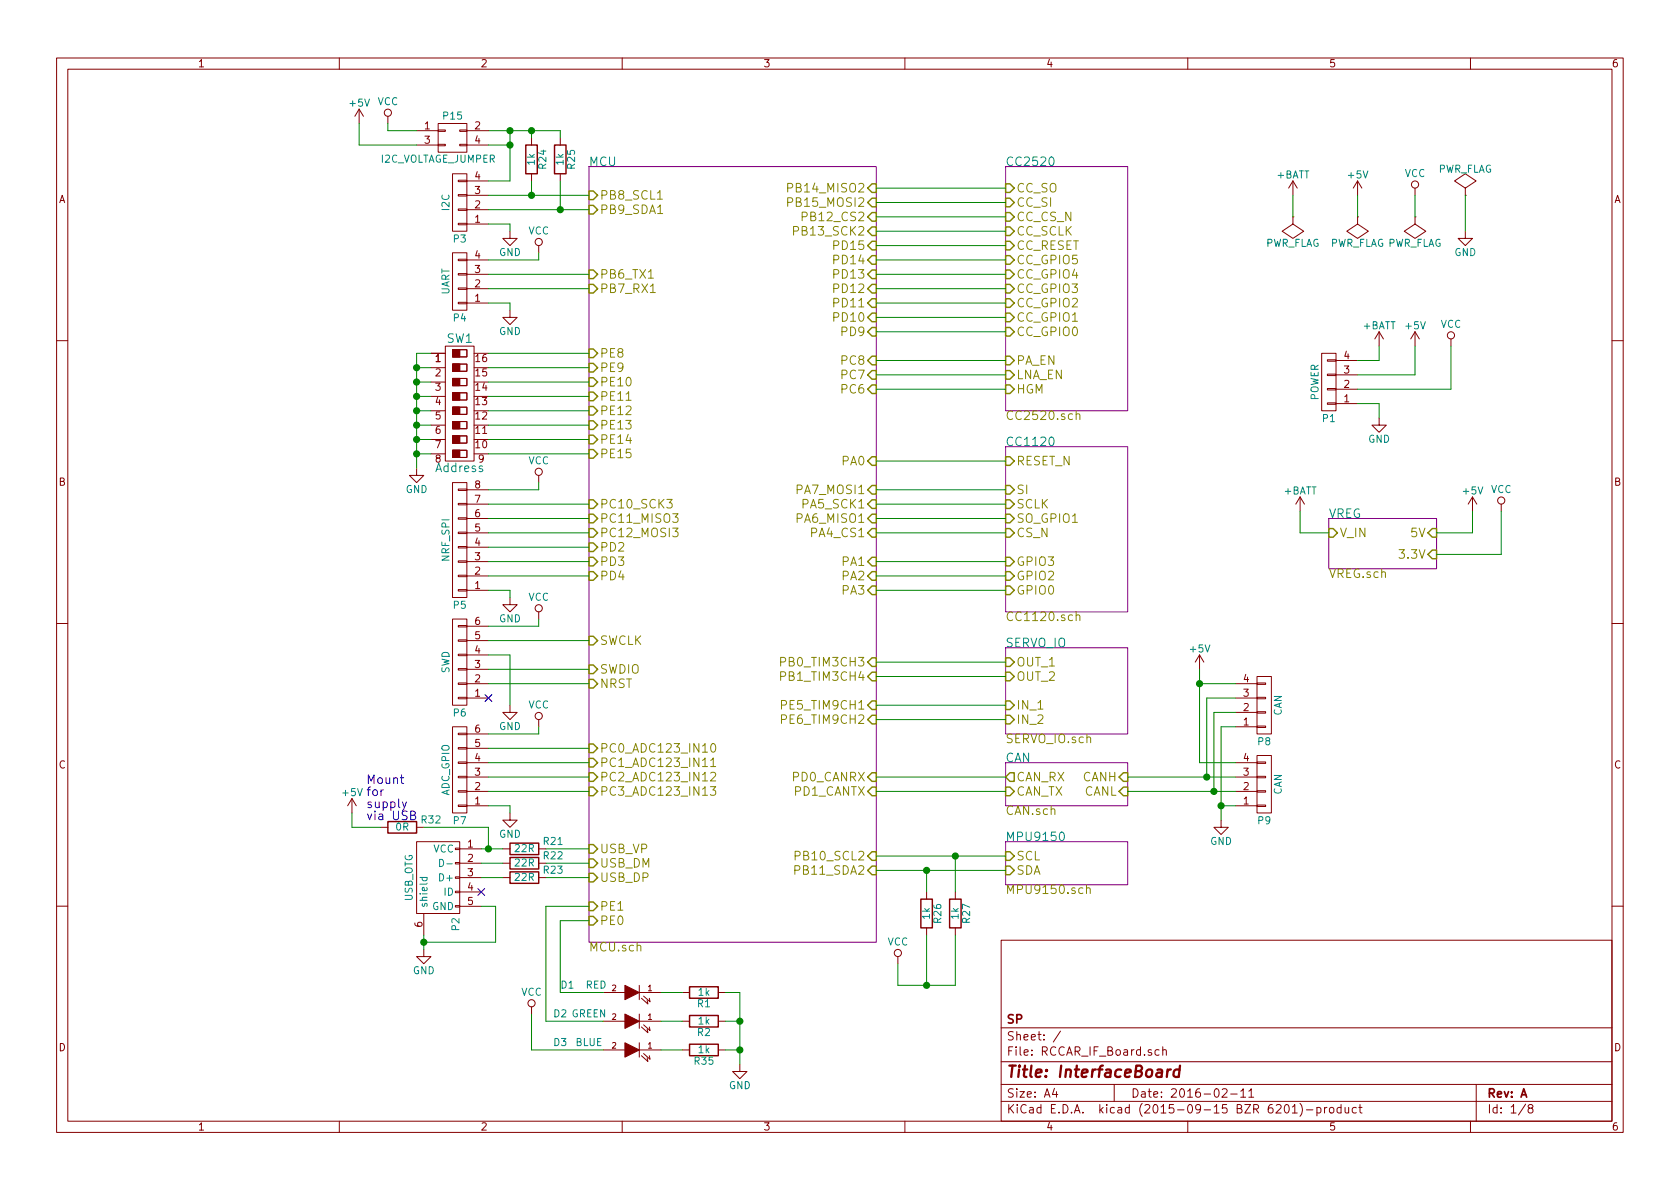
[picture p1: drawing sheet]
<svg xmlns="http://www.w3.org/2000/svg" width="297mm" height="210mm" viewBox="0 0 297 210" stroke-linecap="round" stroke-linejoin="round" font-family="sans-serif">
<g fill="none" stroke="#840000" stroke-width=".18">
<path d="M10 10.3h277v189.9h-277zM12 12.2h273v186.1h-273zM60 10.3v1.9M63.5 19.3l-.8 1.3M63.5 19.3v2.5M63.5 19.3l.8 1.3M110 10.3v1.9M160 10.3v1.9M210 10.3v1.9M260 10.3v1.9M68.6 20.6v1.2M73.7 23.1h3.8"/>
<path d="M73.7 25.6h3.8M77.5 25.5h1.2v.3h-1.2zM77.5 23h1.2v.2h-1.2zM77.5 21.8h5v5.1h-5zM80 30.7h2.5v10.2h-2.5zM81 31.9h1.5v.2h-1.5zM81 34.4h1.5v.3h-1.5zM81 37h1.5v.2h-1.5zM81 39.5h1.5v.2h-1.5zM81.3 25.5h1.2v.3h-1.2zM81.3 23h1.2v.2h-1.2zM82.5 39.6h3.9"/>
<path d="M82.5 37.1h3.9M82.5 34.5h3.9M82.5 32h3.9M82.5 23.1h3.9M82.5 25.6h3.9M94 24.4v1.2M94 30.7v1.3M99.1 24.4v1.2M99.1 30.7v1.3M228.6 38.3h.1M228.6 38.3v1.3l1.9 1.3-1.9 1.3-1.9-1.3 1.9-1.3M228.6 32l-.8 1.3"/>
<path d="M228.6 32v2.5M228.6 32l.8 1.3M240 38.3h.1M240 38.3v1.3l1.9 1.3-1.9 1.3-1.9-1.3 1.9-1.3M240 32l-.7 1.3M240 32v2.5M240 32l.8 1.3M250.2 38.3h.1M250.2 38.3v1.3l1.9 1.3-1.9 1.3-1.9-1.3 1.9-1.3M250.2 33.3v1.2M259.1 34.5h.1M259.1 33.3l1.9-1.3-1.9-1.3-1.9 1.3 1.9 1.3v1.2"/>
<path d="M80 44.7h2.5v10.2h-2.5zM81 45.8h1.5v.3h-1.5zM81 48.4h1.5v.2h-1.5zM81 50.9h1.5v.3h-1.5zM81 53.5h1.5v.2h-1.5zM82.5 53.6h3.9M82.5 51h3.9M82.5 48.5h3.9M82.5 46h3.9M90.2 54.9v1.2h1.2l-1.2 1.3-1.3-1.3h1.3M90.2 40.9v1.3h1.2l-1.2 1.2-1.3-1.2h1.3M95.2 43.4v1.3"/>
<path d="M243.8 58.7l-.7 1.2M243.8 58.7v2.5M243.8 58.7l.8 1.2M250.2 58.7l-.8 1.2M250.2 58.7v2.5M250.2 58.7l.8 1.2M256.5 59.9v1.3M259.1 40.9v1.3h1.2l-1.2 1.2-1.3-1.2h1.3M10 60.2h2M76.2 62.5h2.5M76.2 65h2.5M76.2 67.6h2.5"/>
<path d="M76.2 70.1h2.5M76.2 72.6h2.5M76.2 75.2h2.5M76.2 77.7h2.5M78.7 61.2h5.1v20.3h-5.1zM80 61.8h2.5v1.3h-2.5zM80 64.4h2.5v1.3h-2.5zM80 66.9h2.5v1.3h-2.5zM80 69.5h2.5v1.2h-2.5zM80 72h2.5v1.3h-2.5zM80 74.5h2.5v1.3h-2.5zM80 77.1h2.5v1.3h-2.5z"/>
<path d="M80 79.6h2.5v1.3h-2.5zM233.7 62.5h2.5v10.1h-2.5zM234.7 63.6h1.5v.3h-1.5zM234.7 66.2h1.5v.2h-1.5zM234.7 68.7h1.5v.3h-1.5zM234.7 71.2h1.5v.3h-1.5zM236.2 71.4h3.8M236.2 68.8h3.8M236.2 66.3h3.8M236.2 63.7h3.8M243.8 73.9v1.3h1.3l-1.3 1.2-1.2-1.2h1.2M285 60.2h2"/>
<path d="M73.7 82.8v1.3h1.2l-1.2 1.2-1.3-1.2h1.3M76.2 80.3h2.5M80 85.3h2.5v20.4h-2.5zM81 86.5h1.5v.2h-1.5zM81 89h1.5v.3h-1.5zM81 91.6h1.5v.2h-1.5zM81 94.1h1.5v.3h-1.5zM81 96.6h1.5v.3h-1.5zM81 99.2h1.5v.2h-1.5zM82.5 99.3h3.9M82.5 96.8h3.9M82.5 94.2h3.9"/>
<path d="M82.5 91.7h3.9M82.5 89.1h3.9M82.5 86.6h3.9M83.8 80.3h2.6M95.2 84.1v1.2M229.9 87.9l-.8 1.2M229.9 87.9v2.5M229.9 87.9l.7 1.2M260.3 87.9l-.7 1.2M260.3 87.9v2.5M260.3 87.9l.8 1.2M265.4 89.1v1.3"/>
<path d="M10 110.3h2M80 109.5h2.5v15.2h-2.5zM81 101.7h1.5v.3h-1.5zM81 104.3h1.5v.2h-1.5zM81 110.6h1.5v.3h-1.5zM81 113.2h1.5v.2h-1.5zM81 115.7h1.5v.2h-1.5zM81 118.2h1.5v.3h-1.5zM82.5 104.4h3.9M82.5 101.8h3.9M82.5 118.4h3.9M82.5 115.8h3.9"/>
<path d="M82.5 113.3h3.9M82.5 110.7h3.9M90.2 105.7v1.2h1.2l-1.2 1.3-1.3-1.3h1.3M95.2 108.2v1.3M212.1 115.8l-.8 1.3M212.1 115.8v2.6M212.1 115.8l.8 1.3M222.2 119.6h2.6v10.2h-2.6zM285 110.3h2M80 128.5h2.5v15.3h-2.5zM81 120.8h1.5v.2h-1.5zM81 123.3h1.5v.3h-1.5z"/>
<path d="M81 129.7h1.5v.2h-1.5zM81 132.2h1.5v.3h-1.5zM81 134.7h1.5v.3h-1.5zM81 137.3h1.5v.2h-1.5zM81 139.8h1.5v.3h-1.5zM82.5 123.4h3.9M82.5 120.9h3.9M82.5 139.9h3.9M82.5 137.4h3.9M82.5 134.9h3.9M82.5 132.3h3.9M82.5 129.8h3.9"/>
<path d="M90.2 124.7v1.3h1.2l-1.2 1.2-1.3-1.2h1.3M95.2 127.2v1.3M218.4 123.4h3.8M218.4 120.9h3.8M218.4 139.9h3.8M218.4 137.4h3.8M218.4 134.9h3.8M218.4 128.5h3.8M218.4 126h3.8M222.2 134.7h1.6v.3h-1.6zM222.2 137.3h1.6v.2h-1.6zM222.2 139.8h1.6v.3h-1.6z"/>
<path d="M222.2 133.6h2.6v10.2h-2.6zM222.2 120.8h1.6v.2h-1.6zM222.2 123.3h1.6v.3h-1.6zM222.2 125.9h1.6v.2h-1.6zM222.2 128.4h1.6v.2h-1.6zM62.2 141.2l-.7 1.3M62.2 141.2v2.6M62.2 141.2l.8 1.3M67.3 146.3h1.3M73.7 148.8h7.6v12.7h-7.6zM73.7 146.3h1.2M80.5 150h.8v.2h-.8z"/>
<path d="M80.5 152.5h.8v.3h-.8zM80.5 155.1h.8v.2h-.8zM80.5 157.6h.8v.3h-.8zM81 142.4h1.5v.2h-1.5zM81.3 150.1h3.8M81.3 152.6h3.8M81.3 155.2h3.8M81.3 157.7h3.8M82.5 142.5h3.9M88.9 150.1h1.3M88.9 152.6h1.3M88.9 155.2h1.3"/>
<path d="M90.2 143.8v1.2h1.2l-1.2 1.3-1.3-1.3h1.3M95.2 150.1h1.3M95.2 152.6h1.3M95.2 155.2h1.3M163.8 157.7v1.3M168.9 157.7v1.3M215.9 145v1.3h1.3l-1.3 1.3-1.3-1.3h1.3M218.4 142.5h3.8M222.2 142.4h1.6v.2h-1.6zM10 160.2h2M74.9 167.9v1.3h1.3l-1.3 1.2-1.2-1.2h1.2M74.9 161.5v3.8"/>
<path d="M80.5 160.1h.8v.3h-.8zM81.3 160.3h3.8M94 178v1.3M106.7 175.5h3.8M113 174.2v2.6M113 179.3v2.6M113 175.5h3.8M113.4 176.5l1.2 1-.2-.6M113.8 176.1l1.1 1.1-.1-.7M120.6 175.5h1.3M127 175.5h1.3M158.7 169.2v1.2"/>
<path d="M163.8 164.1v1.2M168.9 164.1v1.2M177 166.3h108v32h-108zM285 160.2h2M60 198.3v1.9M106.7 180.6h3.8M106.7 185.7h3.8M110 198.3v1.9M113 184.4v2.5M113 180.6h3.8M113 185.7h3.8M113.4 181.6l1.2 1-.2-.6"/>
<path d="M113.4 186.7l1.2 1-.2-.6M113.8 181.2l1.1 1-.1-.6M113.8 186.3l1.1 1-.1-.6M120.6 180.6h1.3M120.6 185.7h1.3M127 180.6h1.3M127 185.7h1.3M130.8 188.2v1.3h-1.3l1.3 1.2 1.3-1.2h-1.3M160 198.3v1.9M177 194.8h108M177 191.8h108M177 187.8h108"/>
<path d="M177 181.8h108M186.4 192.5l-.3 1h.9M186.8 193v1M187.5 182.3l-1.3 2M197 191.8v3M204.9 185.7l-.4-.1-.3 .3 .1 .6 .2 .1 .4-.1M205.6 185.7l.2-.1 .4 .1v.9M205.6 185.1v1.5M210 198.3v1.9M216.1 192.7l.2-.2h.4l.3 .5-1 1h1M217.6 193.5h1.1M219.4 193l.4-.5v1.5"/>
<path d="M219.4 194h.8M220.8 193l.4-.5v1.5M220.8 194h.9M227.2 195.5l.2-.2a.81 .81 0 0 1 .6 .6 .81 .81 0 0 1-.3 .8l-.1 .1a.79 .79 0 0 1-.4-1.3zM228.5 195.8l.4-.5v1.5M228.5 196.8h.9M229.8 195.1a1.71 1.71 0 0 1 0 2.3M231 196.3h1.1M232.8 195.9l.5-.1 .3 .3-.2 .6h-.6M232.8 195.8v1.5M234.2 195.8v1M234.6 195.8l-.4 .3"/>
<path d="M235.1 196l.2-.2 .5 .2v.5l-.1 .2-.4 .1-.2-.1zM237.1 195.9l-.4-.1-.3 .3 .1 .6 .2 .1 .4-.1M237.1 195.3v1.5M237.8 195.8l.1 .9 .4 .1 .2-.1M238.5 195.8v1M239.8 195.9l-.4-.1-.3 .3 .1 .6 .2 .1 .4-.1M240.3 195.8h.5M240.5 195.3v1.3l.3 .2M260 198.3v1.9M261 191.8v6.5M269.7 195.2l-1.2 2M270.5 196l-.3-.3 .1-.2 .2-.2 .4 .1 .1 .2v.2l-.7 .2a.48 .48 0 0 0 0 .7l.2 .1 .5-.1a.48 .48 0 0 0-.2-.7"/>
<circle cx="68.6" cy="19.9" r=".63"/>
<circle cx="250.2" cy="32.6" r=".63"/>
<circle cx="95.2" cy="42.8" r=".63"/>
<circle cx="256.5" cy="59.3" r=".63"/>
<circle cx="95.2" cy="83.4" r=".63"/>
<circle cx="265.4" cy="88.5" r=".63"/>
<circle cx="95.2" cy="107.6" r=".63"/>
<circle cx="95.2" cy="126.6" r=".63"/>
<circle cx="94" cy="177.4" r=".63"/>
<circle cx="158.7" cy="168.5" r=".63"/>
</g>
<path d="M206.5 189.1l-.2 1.3M207 189.1a.54 .54 0 0 0-.6 .4M208.6 189.2a.7 .7 0 0 0-1.1 .3v.8l.3 .1 .6-.1M208.6 188.4l-.2 2" fill="none" stroke="#840000" stroke-width=".41"/>
<path d="M104.1 29.5h50.8v137.1h-50.8zM177.8 29.5h21.6v43.1h-21.6zM177.8 79h21.6v29.2h-21.6zM234.9 91.7h19.1v8.9h-19.1zM177.8 114.5h21.6v15.3h-21.6zM177.8 134.9h21.6v7.6h-21.6zM177.8 148.8h21.6v7.7h-21.6z" fill="none" stroke="#840084" stroke-width=".18"/>
<g fill="none" stroke="#848400" stroke-width=".25">
<path d="M104.1 33.8h.8l.8 .7-.8 .8h-.8zM104.1 36.3h.8l.8 .8-.8 .7h-.8zM154.2 32.5h.7v1.5h-.7l-.8-.7zM154.2 35h.7v1.6h-.7l-.8-.8zM154.2 37.6h.7v1.5h-.7l-.8-.8zM177.8 32.5h.8l.7 .8-.7 .7h-.8zM177.8 35h.8l.7 .8-.7 .8h-.8zM177.8 37.6h.8l.7 .7-.7 .8h-.8zM104.1 47.7h.8l.8 .8-.8 .8h-.8zM104.1 50.3h.8l.8 .7-.8 .8h-.8zM153.4 51l.8-.7h.7v1.5h-.7zM153.4 48.5l.8-.8h.7v1.6h-.7z"/>
<path d="M153.4 46l.8-.8h.7v1.5h-.7zM154.2 40.1h.7v1.6h-.7l-.8-.8zM154.2 57.9h.7v1.5h-.7l-.8-.7zM154.2 55.4h.7v1.5h-.7l-.8-.8zM154.2 52.8h.7v1.6h-.7l-.8-.8zM154.2 42.7h.7v1.5h-.7l-.8-.8zM177.8 40.1h.8l.7 .8-.7 .8h-.8zM177.8 45.2h.8l.7 .8-.7 .7h-.8zM177.8 47.7h.8l.7 .8-.7 .8h-.8zM177.8 50.3h.8l.7 .7-.7 .8h-.8zM177.8 52.8h.8l.7 .8-.7 .8h-.8zM177.8 55.4h.8l.7 .7-.7 .8h-.8z"/>
<path d="M177.8 57.9h.8l.7 .8-.7 .7h-.8zM177.8 42.7h.8l.7 .7-.7 .8h-.8zM104.1 61.7h.8l.8 .8-.8 .7h-.8zM104.1 64.3h.8l.8 .7-.8 .8h-.8zM104.1 66.8h.8l.8 .8-.8 .7h-.8zM104.1 69.3h.8l.8 .8-.8 .8h-.8zM104.1 71.9h.8l.8 .7-.8 .8h-.8zM104.1 74.4h.8l.8 .8-.8 .7h-.8zM104.1 77h.8l.8 .7-.8 .8h-.8zM104.1 79.5h.8l.8 .8-.8 .7h-.8zM153.4 68.8l.8-.7h.7v1.5h-.7zM153.4 66.3l.8-.8h.7v1.6h-.7z"/>
<path d="M154.2 63h.7v1.5h-.7l-.8-.8zM177.8 63h.8l.7 .7-.7 .8h-.8zM177.8 65.5h.8l.7 .8-.7 .8h-.8zM177.8 68.1h.8l.7 .7-.7 .8h-.8zM104.1 88.4h.8l.8 .7-.8 .8h-.8zM104.1 90.9h.8l.8 .8-.8 .8h-.8zM104.1 93.5h.8l.8 .7-.8 .8h-.8zM104.1 96h.8l.8 .8-.8 .7h-.8zM104.1 98.5h.8l.8 .8-.8 .8h-.8zM154.2 80.8h.7v1.5h-.7l-.8-.8zM154.2 98.5h.7v1.6h-.7l-.8-.8zM154.2 93.5h.7v1.5h-.7l-.8-.8z"/>
<path d="M154.2 88.4h.7v1.5h-.7l-.8-.8zM154.2 90.9h.7v1.6h-.7l-.8-.8zM154.2 85.8h.7v1.6h-.7l-.8-.8zM177.8 80.8h.8l.7 .7-.7 .8h-.8zM177.8 98.5h.8l.7 .8-.7 .8h-.8zM177.8 85.8h.8l.7 .8-.7 .8h-.8zM177.8 88.4h.8l.7 .7-.7 .8h-.8zM177.8 90.9h.8l.7 .8-.7 .8h-.8zM177.8 93.5h.8l.7 .7-.7 .8h-.8zM234.9 93.5h.8l.8 .7-.8 .8h-.8zM253.2 93.5h.8v1.5h-.8l-.7-.8zM253.2 97.3h.8v1.5h-.8l-.7-.8z"/>
<path d="M104.1 117.6h.8l.8 .8-.8 .7h-.8zM104.1 112.5h.8l.8 .8-.8 .7h-.8zM104.1 101.1h.8l.8 .7-.8 .8h-.8zM154.2 101.1h.7v1.5h-.7l-.8-.8zM154.2 103.6h.7v1.6h-.7l-.8-.8zM154.2 116.3h.7v1.6h-.7l-.8-.8zM154.2 118.9h.7v1.5h-.7l-.8-.8zM177.8 101.1h.8l.7 .7-.7 .8h-.8zM177.8 103.6h.8l.7 .8-.7 .8h-.8zM177.8 116.3h.8l.7 .8-.7 .8h-.8zM177.8 118.9h.8l.7 .7-.7 .8h-.8zM104.1 120.1h.8l.8 .8-.8 .8h-.8z"/>
<path d="M104.1 131.6h.8l.8 .7-.8 .8h-.8zM104.1 134.1h.8l.8 .8-.8 .7h-.8zM104.1 136.6h.8l.8 .8-.8 .8h-.8zM104.1 139.2h.8l.8 .7-.8 .8h-.8zM154.2 136.6h.7v1.6h-.7l-.8-.8zM154.2 139.2h.7v1.5h-.7l-.8-.8zM154.2 123.9h.7v1.6h-.7l-.8-.8zM154.2 126.5h.7v1.5h-.7l-.8-.8zM177.8 123.9h.8l.7 .8-.7 .8h-.8zM177.8 126.5h.8l.7 .7-.7 .8h-.8zM177.8 139.2h.8l.7 .7-.7 .8h-.8zM178.6 136.6h.7v1.6h-.7l-.8-.8z"/>
<path d="M198.6 136.6h.8v1.6h-.8l-.7-.8zM198.6 139.2h.8v1.5h-.8l-.7-.8zM104.1 149.3h.8l.8 .8-.8 .8h-.8zM104.1 151.9h.8l.8 .7-.8 .8h-.8zM104.1 154.4h.8l.8 .8-.8 .8h-.8zM104.1 159.5h.8l.8 .8-.8 .7h-.8zM154.2 150.6h.7v1.5h-.7l-.8-.7zM154.2 153.2h.7v1.5h-.7l-.8-.8zM177.8 150.6h.8l.7 .8-.7 .7h-.8zM177.8 153.2h.8l.7 .7-.7 .8h-.8zM104.1 162h.8l.8 .8-.8 .8h-.8z"/>
</g>
<g fill="none" stroke="#848400" stroke-width=".18">
<path d="M116.2 35.2h.9M116.3 37.8h.9M139.3 33.2h.7l.2-.3-.1-.3-.2-.2h-.6v1.6M139.3 35.8l.7-.1 .2-.2-.1-.4-.2-.1h-.6v1.5M114.6 49.2h.9M115 51.7h.9M190.3 73.3v-.1a.36 .36 0 0 1 .6 .2v.8M190.3 72.7v1.5M117.9 88.3h.9l-.5 .6 .4 .1 .1 .2v.5l-.3 .1h-.4l-.2-.1M118.9 90.9h1l-.5 .5 .3 .1 .2 .2-.1 .5-.2 .2h-.4l-.3-.2M118.9 93.4h1l-.5 .6 .3 .1 .2 .2-.1 .5-.2 .1h-.4l-.3-.1M138 117.1l.8-.1 .1-.2-.1-.4-.2-.1h-.6v1.5"/>
<path d="M138 119.6l.8-.1 .1-.2-.1-.4-.2-.1h-.6v1.5M190.3 108.9v-.1a.36 .36 0 0 1 .6 .2v.7M190.3 108.2v1.5M125.6 139.1h.9l-.5 .6 .4 .1 .1 .2v.5l-.3 .1h-.4l-.2-.1M125.7 134.5l.4-.5v1.6M125.7 136.7l.2-.1h.3l.3 .1v.3v.2l-.9 .9h.9M125.7 135.6h.8M125.9 131.6l.1-.1a.81 .81 0 0 1 .6 .8 .81 .81 0 0 1-.6 .7 .98 .98 0 0 1-.1-1.4zM192.1 157.1h.1a.36 .36 0 0 1 .6 .1v.8M192.1 156.5v1.5"/>
</g>
<path d="M185.6 27.9l.3-.1a.81 .81 0 0 1 .5 .7 .81 .81 0 0 1-.5 .8l-.3-.2-.1-.4zM185.6 77.4l.3-.1a.81 .81 0 0 1 .5 .7 .81 .81 0 0 1-.5 .8l-.3-.1-.1-.5zM74.2 155.2h1.3M74.7 155.2v.3l.2 .2 .5-.1v-.4M77.7 152a.64 .64 0 0 1 .7 .6 .64 .64 0 0 1-.7 .6zM79 152.7h1M187.5 147.3l.2-.2a.81 .81 0 0 1 .5 .8 .81 .81 0 0 1-.5 .8l-.2-.2-.2-.4z" fill="none" stroke="#008484" stroke-width=".18"/>
<g fill="#840000" stroke="#840000" stroke-width=".18">
<path d="M80 61.8h1.3v1.3h-1.3z"/>
<path d="M80 64.4h1.3v1.3h-1.3z"/>
<path d="M80 66.9h1.3v1.3h-1.3z"/>
<path d="M80 69.5h1.3v1.2h-1.3z"/>
<path d="M80 72h1.3v1.3h-1.3z"/>
<path d="M80 74.5h1.3v1.3h-1.3z"/>
<path d="M80 77.1h1.3v1.3h-1.3z"/>
<path d="M80 79.6h1.3v1.3h-1.3z"/>
<path d="M110.5 174.2l2.5 1.3-2.5 1.3z"/>
<path d="M110.5 179.3l2.5 1.3-2.5 1.3z"/>
<path d="M110.5 184.4l2.5 1.3-2.5 1.2z"/>
</g>
<path d="M85.8 122.8l1.2 1.2M87 122.8l-1.2 1.2M84.5 157.1l1.2 1.2M85.7 157.1l-1.2 1.2" fill="none" stroke="#000084" stroke-width=".18"/>
<path d="M93 25.6h2v5.1h-2zM98 25.6h2.1v5.1h-2.1zM68.6 145.3h5.1v2h-5.1zM90.2 151.6h5v2.1h-5zM90.2 154.2h5v2h-5zM90.2 149.1h5v2h-5zM162.8 159h2v5.1h-2zM167.9 159h2v5.1h-2zM121.9 174.5h5.1v2h-5.1zM121.9 179.6h5.1v2h-5.1zM121.9 184.7h5.1v2h-5.1z" fill="none" stroke="#840000" stroke-width=".25"/>
<g fill="none" stroke="#008400" stroke-width=".18">
<path d="M63.5 21.8v3.8h10.2M68.6 21.8v1.3h5.1M86.4 39.6h3.8v1.3M86.4 34.5h17.7M86.4 37.1h17.7M86.4 23.1h12.7v1.3M86.4 25.6h3.8M90.2 23.1v8.9h-3.8M94 23.1v1.3M94 32v2.5M99.1 32v5.1M154.9 38.3h22.9"/>
<path d="M154.9 35.8h22.9M154.9 33.3h22.9M228.6 34.5v3.8M240 34.5v3.8M250.2 34.5v3.8M259.1 34.5v6.4M86.4 53.6h3.8v1.3M86.4 51h17.7M86.4 48.5h17.7M95.2 44.7v1.3h-8.8M154.9 46h22.9M154.9 53.6h22.9"/>
<path d="M154.9 58.7h22.9M154.9 56.1h22.9M154.9 51h22.9M154.9 48.5h22.9M154.9 43.4h22.9M154.9 40.9h22.9M73.7 65h2.5M73.7 67.6h2.5M73.7 70.1h2.5M73.7 72.6h2.5M73.7 75.2h2.5M73.7 77.7h2.5"/>
<path d="M76.2 62.5h-2.5v20.3M86.4 62.5h17.7M86.4 65h17.7M86.4 67.6h17.7M86.4 70.1h17.7M86.4 72.6h17.7M86.4 75.2h17.7M86.4 77.7h17.7M154.9 63.7h22.9M154.9 66.3h22.9M154.9 68.8h22.9M240 71.4h3.8v2.5"/>
<path d="M243.8 61.2v2.5h-3.8M250.2 61.2v5.1h-10.2M256.5 61.2v7.6h-16.5M73.7 80.3h2.5M86.4 94.2h17.7M86.4 99.3h17.7M86.4 91.7h17.7M86.4 89.1h17.7M86.4 80.3h17.7M86.4 96.8h17.7M95.2 85.3v1.3h-8.8M154.9 94.2h22.9"/>
<path d="M154.9 99.3h22.9M154.9 91.7h22.9M154.9 89.1h22.9M154.9 86.6h22.9M154.9 81.5h22.9M229.9 90.4v3.8h5M260.3 90.4v3.8h-6.3M265.4 90.4v7.6h-11.4M86.4 104.4h3.8v1.3M86.4 115.8h3.8v8.9M86.4 101.8h17.7M86.4 113.3h17.7"/>
<path d="M86.4 118.4h17.7M95.2 109.5v1.2h-8.8M154.9 104.4h22.9M154.9 119.6h22.9M154.9 117.1h22.9M154.9 101.8h22.9M212.1 118.4v16.5h6.3M86.4 120.9h17.7M86.4 134.9h17.7M86.4 137.4h17.7M86.4 139.9h17.7M86.4 132.3h17.7"/>
<path d="M95.2 128.5v1.3h-8.8M154.9 137.4h22.9M154.9 139.9h22.9M154.9 127.2h22.9M154.9 124.7h22.9M199.4 137.4h19M199.4 139.9h19M212.1 120.9h6.3M218.4 123.4h-5v14M218.4 126h-3.8v13.9M218.4 128.5h-2.5v16.5M62.2 143.8v2.5h5.1"/>
<path d="M74.9 146.3h11.5v3.8M85.1 152.6h3.8M85.1 155.2h3.8M85.1 150.1h3.8M86.4 142.5h3.8v1.3M96.5 152.6h7.6M96.5 155.2h7.6M96.5 150.1h7.6M154.9 151.4h22.9M154.9 153.9h22.9M163.8 153.9v3.8M168.9 151.4v6.3"/>
<path d="M215.9 142.5h2.5M74.9 165.3v2.6M85.1 160.3h2.5v6.3h-12.7M94 179.3v6.4h12.7M104.1 160.3h-7.6v20.3h10.2M104.1 162.8h-5v12.7h7.6M116.8 175.5h3.8M128.3 175.5h2.5v12.7M163.8 165.3v8.9M168.9 165.3v8.9h-10.2v-3.8M116.8 180.6h3.8M116.8 185.7h3.8"/>
<path d="M128.3 180.6h2.5M128.3 185.7h2.5"/>
</g>
<g fill="#008400" stroke="#008400" stroke-width=".25">
<circle cx="213.4" cy="137.4" r=".51"/>
<circle cx="214.6" cy="139.9" r=".51"/>
<circle cx="215.9" cy="142.5" r=".51"/>
<circle cx="212.1" cy="120.9" r=".51"/>
<circle cx="74.9" cy="166.6" r=".51"/>
<circle cx="130.8" cy="180.6" r=".51"/>
<circle cx="73.7" cy="65" r=".51"/>
<circle cx="73.7" cy="67.6" r=".51"/>
<circle cx="73.7" cy="70.1" r=".51"/>
<circle cx="73.7" cy="72.6" r=".51"/>
<circle cx="73.7" cy="75.2" r=".51"/>
<circle cx="73.7" cy="77.7" r=".51"/>
<circle cx="73.7" cy="80.3" r=".51"/>
<circle cx="94" cy="34.5" r=".51"/>
<circle cx="99.1" cy="37.1" r=".51"/>
<circle cx="94" cy="23.1" r=".51"/>
<circle cx="163.8" cy="153.9" r=".51"/>
<circle cx="168.9" cy="151.4" r=".51"/>
<circle cx="163.8" cy="174.2" r=".51"/>
<circle cx="90.2" cy="23.1" r=".51"/>
<circle cx="90.2" cy="25.6" r=".51"/>
<circle cx="86.4" cy="150.1" r=".51"/>
<circle cx="130.8" cy="185.7" r=".51"/>
</g>
<path d="M70.8 137.5h.6M71 137v1.3l.4 .3M71.9 141.8l-.6 1.4-.2 .1M72.6 144.2l.7-.1 .1-.2v-.3l-.3-.2h-.5v1.6h.6l.2-.2 .1-.4-.4-.2" fill="none" stroke="#0000c2" stroke-width=".18"/>
<text font-size="2.8" fill="#840000" x="178" y="190.5">Title: InterfaceBoard</text>
<g font-size="2.1" fill="#008484">
<text x="104.1" y="29.4">MCU</text>
<text x="177.8" y="29.4">CC2520</text>
<text x="79" y="60.6">SW1</text>
<text x="77" y="83.5">Address</text>
<text x="177.8" y="78.9">CC1120</text>
<text x="234.9" y="91.6">VREG</text>
<text x="177.8" y="114.4">SERVO_IO</text>
<text x="177.8" y="134.8">CAN</text>
<text x="177.8" y="148.7">MPU9150</text>
</g>
<g font-size="2.1" fill="#848400">
<text x="106.1" y="35.3">PB8_SCL1</text>
<text x="139.9" y="34">PB14_MISO2</text>
<text x="179.7" y="34">CC_SO</text>
<text x="106.1" y="37.8">PB9_SDA1</text>
<text x="139.9" y="36.6">PB15_MOSI2</text>
<text x="140.9" y="41.7">PB13_SCK2</text>
<text x="142.4" y="39.1">PB12_CS2</text>
<text x="179.7" y="36.6">CC_SI</text>
<text x="179.7" y="39.1">CC_CS_N</text>
<text x="179.7" y="41.7">CC_SCLK</text>
<text x="147.7" y="46.7">PD14</text>
<text x="147.7" y="44.2">PD15</text>
<text x="179.7" y="46.7">CC_GPIO5</text>
<text x="179.7" y="44.2">CC_RESET</text>
<text x="106.1" y="49.3">PB6_TX1</text>
<text x="106.1" y="51.8">PB7_RX1</text>
<text x="147.7" y="51.8">PD12</text>
<text x="147.7" y="49.3">PD13</text>
<text x="179.7" y="49.3">CC_GPIO4</text>
<text x="179.7" y="51.8">CC_GPIO3</text>
<text x="147.7" y="56.9">PD10</text>
<text x="147.7" y="54.4">PD11</text>
<text x="148.9" y="59.4">PD9</text>
<text x="179.7" y="54.4">CC_GPIO2</text>
<text x="179.7" y="56.9">CC_GPIO1</text>
<text x="179.7" y="59.4">CC_GPIO0</text>
<text x="106.1" y="63.2">PE8</text>
<text x="106.1" y="65.8">PE9</text>
<text x="148.9" y="64.5">PC8</text>
<text x="179.7" y="64.5">PA_EN</text>
<text x="106.1" y="68.3">PE10</text>
<text x="106.1" y="70.9">PE11</text>
<text x="148.9" y="69.6">PC6</text>
<text x="148.9" y="67.1">PC7</text>
<text x="179.7" y="67.1">LNA_EN</text>
<text x="179.7" y="69.6">HGM</text>
<text x="106.1" y="73.4">PE12</text>
<text x="106.1" y="75.9">PE13</text>
<text x="177.8" y="74.3">CC2520.sch</text>
<text x="106.1" y="78.5">PE14</text>
<text x="106.1" y="81">PE15</text>
<text x="148.9" y="82.3">PA0</text>
<text x="179.7" y="82.3">RESET_N</text>
<text x="106.1" y="89.9">PC10_SCK3</text>
<text x="141.1" y="87.4">PA7_MOSI1</text>
<text x="142" y="89.9">PA5_SCK1</text>
<text x="179.7" y="87.4">SI</text>
<text x="179.7" y="89.9">SCLK</text>
<text x="106.1" y="92.5">PC11_MISO3</text>
<text x="106.1" y="95">PC12_MOSI3</text>
<text x="141.1" y="92.5">PA6_MISO1</text>
<text x="143.6" y="95">PA4_CS1</text>
<text x="179.7" y="92.5">SO_GPIO1</text>
<text x="179.7" y="95">CS_N</text>
<text x="236.9" y="95">V_IN</text>
<text x="249.5" y="95">5V</text>
<text x="106.1" y="97.5">PD2</text>
<text x="106.1" y="100.1">PD3</text>
<text x="148.9" y="100.1">PA1</text>
<text x="179.7" y="100.1">GPIO3</text>
<text x="247.7" y="98.8">3.3V</text>
<text x="106.1" y="102.6">PD4</text>
<text x="148.9" y="102.6">PA2</text>
<text x="148.9" y="105.2">PA3</text>
<text x="179.7" y="102.6">GPIO2</text>
<text x="179.7" y="105.2">GPIO0</text>
<text x="234.9" y="102.2">VREG.sch</text>
<text x="177.8" y="109.8">CC1120.sch</text>
<text x="106.1" y="119.1">SWDIO</text>
<text x="106.1" y="114">SWCLK</text>
<text x="138.6" y="117.9">PB0_TIM3CH3</text>
<text x="179.7" y="117.9">OUT_1</text>
<text x="106.1" y="121.7">NRST</text>
<text x="138.6" y="120.4">PB1_TIM3CH4</text>
<text x="138.7" y="125.5">PE5_TIM9CH1</text>
<text x="179.7" y="120.4">OUT_2</text>
<text x="179.7" y="125.5">IN_1</text>
<text x="138.7" y="128">PE6_TIM9CH2</text>
<text x="177.8" y="131.4">SERVO_IO.sch</text>
<text x="179.7" y="128">IN_2</text>
<text x="106.1" y="133.1">PC0_ADC123_IN10</text>
<text x="106.1" y="135.6">PC1_ADC123_IN11</text>
<text x="106.1" y="138.2">PC2_ADC123_IN12</text>
<text x="106.1" y="140.7">PC3_ADC123_IN13</text>
<text x="140.2" y="138.2">PD0_CANRX</text>
<text x="140.4" y="140.7">PD1_CANTX</text>
<text x="179.7" y="138.2">CAN_RX</text>
<text x="179.7" y="140.7">CAN_TX</text>
<text x="191.3" y="138.2">CANH</text>
<text x="191.6" y="140.7">CANL</text>
<text x="177.8" y="144.1">CAN.sch</text>
<text x="106.1" y="150.9">USB_VP</text>
<text x="106.1" y="153.4">USB_DM</text>
<text x="106.1" y="156">USB_DP</text>
<text x="140.9" y="154.7">PB11_SDA2</text>
<text x="141.1" y="152.1">PB10_SCL2</text>
<text x="179.7" y="152.1">SCL</text>
<text x="179.7" y="154.7">SDA</text>
<text x="106.1" y="161">PE1</text>
<text x="177.8" y="158.1">MPU9150.sch</text>
<text x="106.1" y="163.6">PE0</text>
<text x="104.1" y="168.2">MCU.sch</text>
</g>
<g font-size="2.1" fill="#0000c2">
<text x="64.8" y="138.6">Mount</text>
<text x="64.8" y="140.8">for</text>
<text x="64.8" y="142.9">supply</text>
<text x="64.8" y="145">via USB</text>
</g>
<g font-size="2.1" fill="#840000">
<text x="178" y="184">Sheet: /</text>
<text x="178" y="181">SP</text>
<text x="178" y="186.7">File: RCCAR_IF_Board.sch</text>
<text x="178" y="196.9">KiCad E.D.A. kicad (2015-09-15 BZR 6201)-product</text>
<text x="178" y="194.1">Size: A4</text>
<text x="200" y="194.1">Date: 2016-02-11</text>
<text x="263" y="194.1">Rev: A</text>
<text x="263" y="196.9">Id: 1/8</text>
</g>
<g font-size="1.8" fill="#840000">
<text x="35" y="11.9">1</text>
<text x="85" y="11.9">2</text>
<text x="135" y="11.9">3</text>
<text x="185" y="11.9">4</text>
<text x="235" y="11.9">5</text>
<text x="285" y="11.9">6</text>
<text x="75.1" y="22.9">1</text>
<text x="84" y="22.9">2</text>
<text x="75.1" y="25.4">3</text>
<text x="84" y="25.4">4</text>
<text x="10.4" y="35.9">A</text>
<text x="84" y="34.3">3</text>
<text x="84" y="31.7">4</text>
<text x="285.4" y="35.9">A</text>
<text x="84" y="39.4">1</text>
<text x="84" y="36.8">2</text>
<text x="84" y="45.7">4</text>
<text x="84" y="53.3">1</text>
<text x="84" y="50.8">2</text>
<text x="84" y="48.3">3</text>
<text x="77" y="64">1</text>
<text x="84.1" y="64">16</text>
<text x="237.6" y="63.5">4</text>
<text x="77" y="66.5">2</text>
<text x="77" y="69.1">3</text>
<text x="77" y="71.6">4</text>
<text x="84.1" y="71.6">13</text>
<text x="84.1" y="69.1">14</text>
<text x="84.1" y="66.5">15</text>
<text x="237.6" y="71.1">1</text>
<text x="237.6" y="68.6">2</text>
<text x="237.6" y="66">3</text>
<text x="77" y="74.2">5</text>
<text x="77" y="76.7">6</text>
<text x="84.1" y="76.7">11</text>
<text x="84.1" y="74.2">12</text>
<text x="77" y="79.2">7</text>
<text x="77" y="81.8">8</text>
<text x="84.1" y="79.2">10</text>
<text x="84.6" y="81.8">9</text>
<text x="10.4" y="85.9">B</text>
<text x="84" y="88.9">7</text>
<text x="84" y="86.4">8</text>
<text x="285.4" y="85.9">B</text>
<text x="84" y="94">5</text>
<text x="84" y="91.4">6</text>
<text x="84" y="101.6">2</text>
<text x="84" y="99.1">3</text>
<text x="84" y="96.5">4</text>
<text x="84" y="104.1">1</text>
<text x="84" y="113">5</text>
<text x="84" y="110.5">6</text>
<text x="84" y="118.1">3</text>
<text x="84" y="115.6">4</text>
<text x="84" y="123.2">1</text>
<text x="84" y="120.6">2</text>
<text x="219.9" y="125.7">2</text>
<text x="219.9" y="123.2">3</text>
<text x="219.9" y="120.6">4</text>
<text x="84" y="129.5">6</text>
<text x="219.9" y="128.3">1</text>
<text x="10.4" y="135.9">C</text>
<text x="84" y="137.2">3</text>
<text x="84" y="134.6">4</text>
<text x="84" y="132.1">5</text>
<text x="219.9" y="137.2">3</text>
<text x="219.9" y="134.6">4</text>
<text x="285.4" y="135.9">C</text>
<text x="84" y="142.2">1</text>
<text x="84" y="139.7">2</text>
<text x="219.9" y="142.2">1</text>
<text x="219.9" y="139.7">2</text>
<text x="82.7" y="149.9">1</text>
<text x="82.7" y="152.4">2</text>
<text x="82.7" y="154.9">3</text>
<text x="82.7" y="157.5">4</text>
<text x="82.7" y="160">5</text>
<text x="74.7" y="163.9" transform="rotate(-90 74.7 163.9)">6</text>
<text x="10.4" y="185.9">D</text>
<text x="285.4" y="185.9">D</text>
<text x="35" y="199.9">1</text>
<text x="85" y="199.9">2</text>
<text x="135" y="199.9">3</text>
<text x="185" y="199.9">4</text>
<text x="235" y="199.9">5</text>
<text x="285" y="199.9">6</text>
</g>
<g font-size="1.8" fill="#008484">
<text x="61.9" y="18.8">+5V</text>
<text x="66.7" y="18.6">VCC</text>
<text x="78.4" y="21.1">P15</text>
<text x="67.2" y="28.7">I2C_VOLTAGE_JUMPER</text>
<text x="94.5" y="29.2" transform="rotate(-90 94.5 29.2)">1k</text>
<text x="96.6" y="29.8" transform="rotate(-90 96.6 29.8)">R24</text>
<text x="99.6" y="29.2" transform="rotate(-90 99.6 29.2)">1k</text>
<text x="101.7" y="29.8" transform="rotate(-90 101.7 29.8)">R25</text>
<text x="225.7" y="31.5">+BATT</text>
<text x="238.4" y="31.5">+5V</text>
<text x="248.3" y="31.3">VCC</text>
<text x="254.1" y="30.5">PWR_FLAG</text>
<text x="79.5" y="37.2" transform="rotate(-90 79.5 37.2)">I2C</text>
<text x="93.4" y="41.4">VCC</text>
<text x="80.2" y="42.9">P3</text>
<text x="88.2" y="45.3">GND</text>
<text x="223.6" y="43.6">PWR_FLAG</text>
<text x="235.1" y="43.6">PWR_FLAG PWR_FLAG</text>
<text x="257.1" y="45.3">GND</text>
<text x="79.5" y="52.2" transform="rotate(-90 79.5 52.2)">UART</text>
<text x="80.2" y="56.8">P4</text>
<text x="88.2" y="59.2">GND</text>
<text x="241" y="58.2">+BATT</text>
<text x="248.6" y="58.2">+5V</text>
<text x="254.7" y="58">VCC</text>
<text x="233.1" y="70.9" transform="rotate(-90 233.1 70.9)">POWER</text>
<text x="233.9" y="74.6">P1</text>
<text x="93.4" y="82.1">VCC</text>
<text x="241.9" y="78.3">GND</text>
<text x="71.7" y="87.2">GND</text>
<text x="227" y="87.4">+BATT</text>
<text x="258.7" y="87.4">+5V</text>
<text x="263.6" y="87.2">VCC</text>
<text x="79.5" y="99.2" transform="rotate(-90 79.5 99.2)">NRF_SPI</text>
<text x="80.2" y="107.6">P5</text>
<text x="93.4" y="106.2">VCC</text>
<text x="88.2" y="110">GND</text>
<text x="79.5" y="119.1" transform="rotate(-90 79.5 119.1)">SWD</text>
<text x="210.5" y="115.4">+5V</text>
<text x="93.4" y="125.3">VCC</text>
<text x="80.2" y="126.7">P6</text>
<text x="88.2" y="129.1">GND</text>
<text x="222.5" y="131.8">P8</text>
<text x="226.6" y="126.6" transform="rotate(-90 226.6 126.6)">CAN</text>
<text x="60.6" y="140.8">+5V</text>
<text x="79.5" y="140.8" transform="rotate(-90 79.5 140.8)">ADC_GPIO</text>
<text x="226.6" y="140.6" transform="rotate(-90 226.6 140.6)">CAN</text>
<text x="70" y="146.9">0R</text>
<text x="74.6" y="145.6">R32</text>
<text x="80.2" y="145.7">P7</text>
<text x="88.2" y="148.1">GND</text>
<text x="96.2" y="149.4">R21</text>
<text x="213.9" y="149.4">GND</text>
<text x="222.5" y="145.7">P9</text>
<text x="76.5" y="150.7">VCC</text>
<text x="78" y="155.8">D+</text>
<text x="91.1" y="153.2">22R</text>
<text x="91.1" y="155.7">22R</text>
<text x="91.1" y="150.7">22R</text>
<text x="96.2" y="151.9">R22</text>
<text x="96.2" y="154.5">R23</text>
<text x="72.9" y="159.5" transform="rotate(-90 72.9 159.5)">USB_OTG</text>
<text x="75.6" y="160.5" transform="rotate(-90 75.6 160.5)">shield</text>
<text x="76.3" y="160.9">GND</text>
<text x="78.5" y="158.4">ID</text>
<text x="81.2" y="164.5" transform="rotate(-90 81.2 164.5)">P2</text>
<text x="156.9" y="167.2">VCC</text>
<text x="164.4" y="162.5" transform="rotate(-90 164.4 162.5)">1k</text>
<text x="166.4" y="163.2" transform="rotate(-90 166.4 163.2)">R26</text>
<text x="169.5" y="162.5" transform="rotate(-90 169.5 162.5)">1k</text>
<text x="171.5" y="163.2" transform="rotate(-90 171.5 163.2)">R27</text>
<text x="73" y="172.3">GND</text>
<text x="92.1" y="176.1">VCC</text>
<text x="97.9" y="179.9">D2 GREEN</text>
<text x="99.2" y="174.8">D1</text>
<text x="103.5" y="174.8">RED</text>
<text x="123.3" y="178.1">R1</text>
<text x="123.5" y="176.1">1k</text>
<text x="97.9" y="185">D3</text>
<text x="101.7" y="185">BLUE</text>
<text x="123.3" y="183.2">R2</text>
<text x="123.5" y="181.1">1k</text>
<text x="122.8" y="188.3">R35</text>
<text x="123.5" y="186.2">1k</text>
<text x="128.9" y="192.6">GND</text>
</g>
<g font-size="1.4" fill="#840000">
<text x="108.2" y="175.3">2</text>
<text x="114.6" y="175.3">1</text>
<text x="108.2" y="180.3">2</text>
<text x="108.2" y="185.4">2</text>
<text x="114.6" y="180.3">1</text>
<text x="114.6" y="185.4">1</text>
</g>
</svg>
